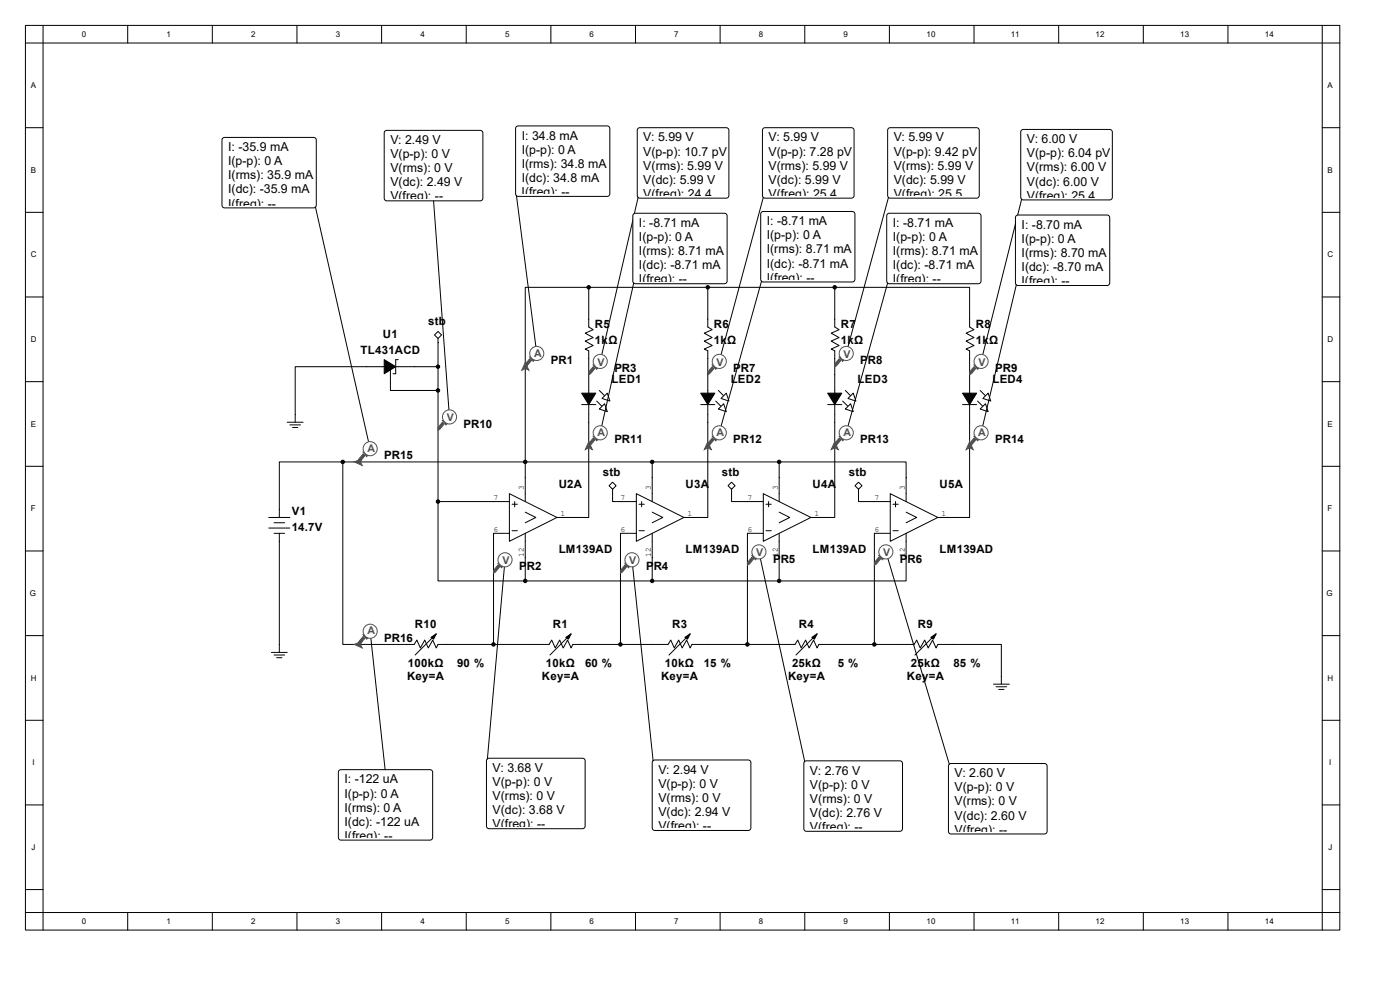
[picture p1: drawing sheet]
<svg xmlns="http://www.w3.org/2000/svg" width="420mm" height="297mm" viewBox="0 0 420 297" stroke-linecap="round" stroke-linejoin="round" font-family="sans-serif">
<g fill="none" stroke="#000" stroke-width=".3">
<path d="M7.6 7.6h394.5v271.5h-394.5zM7.6 12.9h394.5M12.9 7.6v271.5M38.3 7.6v5.3M63.7 7.6v5.3M89.1 7.6v5.3M114.5 7.6v5.3M139.9 7.6v5.3M165.3 7.6v5.3M190.7 7.6v5.3M216.1 7.6v5.3M241.5 7.6v5.3"/>
<path d="M266.9 7.6v5.3M292.3 7.6v5.3M317.7 7.6v5.3M343.1 7.6v5.3M368.5 7.6v5.3M396.8 7.6v271.5M7.6 38.3h5.3M396.8 38.3h5.3M7.6 63.7h5.3M396.8 63.7h5.3M7.6 89.1h5.3M396.8 89.1h5.3"/>
<path d="M7.6 114.5h5.3M110 110h14.3M117.2 111.1v3.7M119.5 107.9h-.7v4.2h-.8M176.7 117.2v7.1M179.9 117.2l1.6 1.5M396.8 114.5h5.3M7.6 139.9h5.3M174.6 121.4h4.2M179.1 120.3l1.6 1.6M396.8 139.9h5.3M80.7 155.3h6.3"/>
<path d="M80.7 158.4h6.3M82.2 156.8h3.2M83.8 152.9v2.4M148.1 150.5h4.8M152.9 148.1l14.3 7.2-14.3 7.1zM153.7 159.2h1.6M153.7 151.3h1.6M154.5 150.5v1.6M157.6 153.7l3.2 1.6-3.2 1.5M157.6 143.4v7.1M167.2 155.3h4.7M186.2 150.5h4.8"/>
<path d="M191 148.1l14.3 7.2-14.3 7.1zM191.8 159.2h1.6M191.8 151.3h1.6M192.6 150.5v1.6M195.7 153.7l3.2 1.6-3.2 1.5M195.7 143.4v7.1M205.3 155.3h4.7M224.3 150.5h4.8M229.1 148.1l14.3 7.2-14.3 7.1zM229.9 159.2h1.6M229.9 151.3h1.6M230.7 150.5v1.6"/>
<path d="M233.8 153.7l3.2 1.6-3.2 1.5M233.8 143.4v7.1M243.4 155.3h4.7M262.4 150.5h4.8M267.2 148.1l14.3 7.2-14.3 7.1zM268 159.2h1.6M268 151.3h1.6M268.8 150.5v1.6M271.9 153.7l3.2 1.6-3.2 1.5M271.9 143.4v7.1M281.5 155.3h4.7M7.6 165.3h5.3"/>
<path d="M82.2 160h3.2M83.8 160v2.4M148.1 160h4.8M157.6 160v7.2M186.2 160h4.8M195.7 160v7.2M224.3 160h4.8M233.8 160v7.2M262.4 160h4.8M271.9 160v7.2M396.8 165.3h5.3M7.6 190.7h5.3"/>
<path d="M81.4 195.7h4.8M82.2 196.5h3.2M83 197.3h1.6M83.8 193.4v2.3M396.8 190.7h5.3M7.6 216.1h5.3M298.1 205.3h4.8M298.9 206.1h3.2M299.7 206.9h1.6M300.5 202.9v2.4M396.8 216.1h5.3M7.6 241.5h5.3"/>
<path d="M396.8 241.5h5.3M7.6 266.9h5.3M7.6 273.8h394.5M38.3 273.8v5.3M63.7 273.8v5.3M89.1 273.8v5.3M114.5 273.8v5.3M139.9 273.8v5.3M165.3 273.8v5.3M190.7 273.8v5.3M216.1 273.8v5.3M241.5 273.8v5.3"/>
<path d="M266.9 273.8v5.3M292.3 273.8v5.3M317.7 273.8v5.3M343.1 273.8v5.3M368.5 273.8v5.3M396.8 266.9h5.3"/>
</g>
<g fill="#000" stroke="#000" stroke-width=".3">
<path d="M115.3 107.9l3.5 2.1-3.5 2.1z" fill-rule="evenodd"/>
<path d="M174.6 118h4.2l-2.1 3.4z" fill-rule="evenodd"/>
</g>
<g fill="#fff" stroke="#000" stroke-width=".3">
<path d="M180.7 119.5l1.6-1.5 .7 2.3z" fill-rule="evenodd"/>
<path d="M179.9 122.7l1.6-1.6 .8 2.4z" fill-rule="evenodd"/>
</g>
<g fill="none" stroke="#000" stroke-width=".3">
<path d="M176.7 95.7v2.4l1.3 .8-2.4 1.1 2.4 1.3-2.4 1 2.4 1.4-2.4 1 1.1 .6v11.9M110 110h-21.4v16.7M117.2 114.8v2.4h14.3v33.3h16.6M212.4 117.2v7.1M215.6 117.2l1.6 1.5M86.2 126.7h4.8M87 127.5h3.2M87.8 128.3h1.6M157.6 138.6v4.8M176.7 124.3v31h-4.8M210.3 121.4h4.2M214.8 120.3l1.6 1.6"/>
<path d="M83.8 162.4v31"/>
</g>
<g fill="#000" stroke="#000" stroke-width=".3">
<path d="M210.3 118h4.2l-2.1 3.4z" fill-rule="evenodd"/>
<circle cx="131.4" cy="117.1" r=".52"/>
<circle cx="157.6" cy="138.6" r=".52"/>
<circle cx="131.4" cy="150.5" r=".52"/>
</g>
<g fill="#fff" stroke="#000" stroke-width=".3">
<path d="M216.4 119.5l1.6-1.5 .8 2.3z" fill-rule="evenodd"/>
<path d="M215.6 122.7l1.6-1.6 .8 2.4z" fill-rule="evenodd"/>
</g>
<path d="M212.4 95.7v2.4l1.3 .8-2.3 1.1 2.3 1.3-2.3 1 2.3 1.4-2.3 1 1 .6v11.9M250.5 117.2v7.1M253.7 117.2l1.6 1.5M212.4 124.3v2.4M248.4 121.4h4.2M252.9 120.3l1.6 1.6" fill="none" stroke="#000" stroke-width=".3"/>
<path d="M248.4 118h4.2l-2.1 3.4z" fill-rule="evenodd" fill="#000" stroke="#000" stroke-width=".3"/>
<g fill="#fff" stroke="#000" stroke-width=".3">
<path d="M254.5 119.5l1.6-1.5 .8 2.3z" fill-rule="evenodd"/>
<path d="M253.7 122.7l1.6-1.6 .8 2.4z" fill-rule="evenodd"/>
</g>
<path d="M250.5 95.7v2.4l1.3 .8-2.3 1.1 2.3 1.3-2.3 1 2.3 1.4-2.3 1 1 .6v11.9M291 117.2v7.1M294.2 117.2l1.6 1.5M250.5 124.3v2.4M288.9 121.4h4.2M293.4 120.3l1.6 1.6" fill="none" stroke="#000" stroke-width=".3"/>
<path d="M288.9 118h4.2l-2.1 3.4z" fill-rule="evenodd" fill="#000" stroke="#000" stroke-width=".3"/>
<g fill="#fff" stroke="#000" stroke-width=".3">
<path d="M296.6 118l.7 2.3-2.3-.8z" fill-rule="evenodd"/>
<path d="M294.2 122.7l1.6-1.6 .8 2.4z" fill-rule="evenodd"/>
</g>
<g fill="none" stroke="#000" stroke-width=".3">
<path d="M176.7 95.7v-9.5h-19.1v52.4M176.7 86.2h35.7M212.4 86.2v9.5M212.4 86.2h78.6v11.9l1.3 .8-2.4 1.1 2.4 1.3-2.4 1 2.4 1.4-2.4 1 1.1 .6v11.9M250.5 86.2v9.5M124.3 110h7.2v7.2M130.4 100.5l1.1-1.1 1 1.1-1 1.1zM131.5 101.6v8.4M102.9 138.6v54.8h21.4l.8-1.4 1.1 2.4 1.3-2.4 1 2.4 1.4-2.4 1 2.4 .6-1h33.3l.8-1.4 1 2.4 1.4-2.4 1 2.4 1.3-2.4 1.1 2.4 .5-1h14.3M157.6 138.6h-73.8v14.3M157.6 138.6h38.1v4.8M195.7 138.6h76.2v4.8"/>
<path d="M212.4 126.7v28.6h-2.4M233.8 138.6v4.8M250.5 126.7v28.6h-2.4M291 124.3v31h-4.8M131.5 150.5v23.8h26.1v-7.1M182.8 145.7l1-1 1.1 1-1.1 1.1zM183.8 146.8v3.7h2.4M218.5 145.7l1.1-1 1 1-1 1.1zM219.6 146.8v3.7h4.7M256.6 145.7l1.1-1 1 1-1 1.1zM257.7 146.8v3.7h4.7M148.1 160v33.4"/>
<path d="M186.2 160v33.4h14.3l.8-1.4 1.1 2.4 1.3-2.4 1 2.4 1.4-2.4 1 2.4 .6-1h16.6M195.7 167.2v7.1h-38.1M224.3 160v33.4h14.3l.8-1.4 1.1 2.4 1.3-2.4 1 2.4 1.4-2.4 1 2.4 .6-1h16.6M233.8 167.2v7.1h-38.1M262.4 160v33.4h11.9l.8-1.4 1.1 2.4 1.3-2.4 1.1 2.4 1.3-2.4 1 2.4 .6-1h19v9.5M271.9 167.2v7.1h-38.1M130.9 190.2l-6.3 6.3M171.4 190.2l-6.4 6.3M207.1 190.2l-6.3 6.3M245.2 190.2l-6.3 6.3M280.9 190.2l-6.3 6.3"/>
</g>
<g fill="#000" stroke="#000" stroke-width=".3">
<path d="M129.3 191.2l1.6-1-.8 1.6z" fill-rule="evenodd"/>
<path d="M169.8 191.2l1.6-1-.8 1.6z" fill-rule="evenodd"/>
<path d="M205.5 191.2l1.6-1-.8 1.6z" fill-rule="evenodd"/>
<path d="M243.6 191.2l1.6-1-.8 1.6z" fill-rule="evenodd"/>
<path d="M279.3 191.2l1.6-1-.7 1.6z" fill-rule="evenodd"/>
<circle cx="176.7" cy="86.2" r=".52"/>
<circle cx="212.4" cy="86.2" r=".52"/>
<circle cx="250.5" cy="86.2" r=".52"/>
<circle cx="131.4" cy="110" r=".52"/>
<circle cx="102.9" cy="138.6" r=".52"/>
<circle cx="195.7" cy="138.6" r=".52"/>
<circle cx="233.8" cy="138.6" r=".52"/>
<circle cx="157.6" cy="174.3" r=".52"/>
<circle cx="195.7" cy="174.3" r=".52"/>
<circle cx="233.8" cy="174.3" r=".52"/>
<circle cx="148.1" cy="193.3" r=".52"/>
<circle cx="186.2" cy="193.3" r=".52"/>
<circle cx="224.3" cy="193.3" r=".52"/>
<circle cx="262.4" cy="193.3" r=".52"/>
</g>
<path d="M155 38l.5-.2h26.7a.79 .79 0 0 1 .8 .8v19.5a.8 .8 0 0 1-.8 .8h-26.7a.79 .79 0 0 1-.8-.8v-19.5z" fill-rule="evenodd" fill="#fff" stroke="#000" stroke-width=".3"/>
<path d="M155 58.7l6.1 47.3" fill="none" stroke="#000" stroke-width=".3"/>
<path d="M157.7 108.7l1 2.4-1-.5-1.1 .5z" fill-rule="evenodd" fill="#505050"/>
<path d="M157.7 108.7l1 2.4-1-.5-1.1 .5z" fill="none" stroke="#505050" stroke-width=".3"/>
<path d="M159 107.6l.5 .6-1.3 1.5-.5 .3v-.8z" fill-rule="evenodd" fill="#505050"/>
<path d="M159 107.6l.5 .6-1.3 1.5-.5 .3v-.8z" fill="none" stroke="#505050" stroke-width=".3"/>
<path d="M159 107.1h.2l1.1 1.1-.3 .2z" fill-rule="evenodd" fill="#505050"/>
<path d="M159 107.1h.2l1.1 1.1-.3 .2z" fill="none" stroke="#505050" stroke-width=".3"/>
<circle cx="161.1" cy="106" r="2.12" fill="#fff"/>
<circle cx="161.1" cy="106" r="2.12" fill="none" stroke="#505050" stroke-width=".3"/>
<path d="M146.2 227.7l.6-.2h28a.79 .79 0 0 1 .8 .8v19.5a.8 .8 0 0 1-.8 .8h-28a.79 .79 0 0 1-.8-.8v-19.5z" fill-rule="evenodd" fill="#fff" stroke="#000" stroke-width=".3"/>
<path d="M151.6 168l-5.3 59.8" fill="none" stroke="#000" stroke-width=".3"/>
<path d="M149.4 169.5l.6 .6-1.3 1.6-.6 .2v-.8z" fill-rule="evenodd" fill="#505050"/>
<path d="M149.4 169.5l.6 .6-1.3 1.6-.6 .2v-.8z" fill="none" stroke="#505050" stroke-width=".3"/>
<path d="M149.4 169h.3l1.1 1.1-.3 .2z" fill-rule="evenodd" fill="#505050"/>
<path d="M149.4 169h.3l1.1 1.1-.3 .2z" fill="none" stroke="#505050" stroke-width=".3"/>
<circle cx="151.6" cy="168" r="2.12" fill="#fff"/>
<circle cx="151.6" cy="168" r="2.12" fill="none" stroke="#505050" stroke-width=".3"/>
<path d="M196 228.3l.5-.3h28a.79 .79 0 0 1 .9 .8v19.6a.8 .8 0 0 1-.9 .8h-28a.79 .79 0 0 1-.8-.8v-19.6z" fill-rule="evenodd" fill="#fff" stroke="#000" stroke-width=".3"/>
<path d="M189.7 168l6.3 60.3" fill="none" stroke="#000" stroke-width=".3"/>
<path d="M187.5 169.5l.6 .6-1.3 1.6-.6 .2v-.8z" fill-rule="evenodd" fill="#505050"/>
<path d="M187.5 169.5l.6 .6-1.3 1.6-.6 .2v-.8z" fill="none" stroke="#505050" stroke-width=".3"/>
<path d="M187.5 169h.3l1.1 1.1-.3 .2z" fill-rule="evenodd" fill="#505050"/>
<path d="M187.5 169h.3l1.1 1.1-.3 .2z" fill="none" stroke="#505050" stroke-width=".3"/>
<circle cx="189.7" cy="168" r="2.12" fill="#fff"/>
<circle cx="189.7" cy="168" r="2.12" fill="none" stroke="#505050" stroke-width=".3"/>
<path d="M241.5 228.5l.5-.2h28.1a.79 .79 0 0 1 .8 .8v19.5a.8 .8 0 0 1-.8 .8h-28.1a.79 .79 0 0 1-.8-.8v-19.5z" fill-rule="evenodd" fill="#fff" stroke="#000" stroke-width=".3"/>
<path d="M227.8 165.6l13.7 63" fill="none" stroke="#000" stroke-width=".3"/>
<path d="M225.6 167.2l.6 .5-1.3 1.6-.6 .2v-.7z" fill-rule="evenodd" fill="#505050"/>
<path d="M225.6 167.2l.6 .5-1.3 1.6-.6 .2v-.7z" fill="none" stroke="#505050" stroke-width=".3"/>
<path d="M225.6 166.6h.3l1.1 1.1-.3 .3z" fill-rule="evenodd" fill="#505050"/>
<path d="M225.6 166.6h.3l1.1 1.1-.3 .3z" fill="none" stroke="#505050" stroke-width=".3"/>
<circle cx="227.8" cy="165.6" r="2.12" fill="#fff"/>
<circle cx="227.8" cy="165.6" r="2.12" fill="none" stroke="#505050" stroke-width=".3"/>
<path d="M284.9 229.3l.5-.2h28a.79 .79 0 0 1 .9 .8v19.5a.8 .8 0 0 1-.9 .8h-28a.79 .79 0 0 1-.8-.8v-19.5z" fill-rule="evenodd" fill="#fff" stroke="#000" stroke-width=".3"/>
<path d="M265.9 165.6l19 63.7" fill="none" stroke="#000" stroke-width=".3"/>
<path d="M263.7 167.2l.6 .5-1.3 1.6-.6 .2v-.7z" fill-rule="evenodd" fill="#505050"/>
<path d="M263.7 167.2l.6 .5-1.3 1.6-.6 .2v-.7z" fill="none" stroke="#505050" stroke-width=".3"/>
<path d="M263.7 166.6h.3l1.1 1.1-.3 .3z" fill-rule="evenodd" fill="#505050"/>
<path d="M263.7 166.6h.3l1.1 1.1-.3 .3z" fill="none" stroke="#505050" stroke-width=".3"/>
<circle cx="265.9" cy="165.6" r="2.12" fill="#fff"/>
<circle cx="265.9" cy="165.6" r="2.12" fill="none" stroke="#505050" stroke-width=".3"/>
<path d="M191.5 38.5l.5-.2h25.9a.79 .79 0 0 1 .8 .8v19.6a.8 .8 0 0 1-.8 .8h-25.9a.79 .79 0 0 1-.7-.8v-19.6z" fill-rule="evenodd" fill="#fff" stroke="#000" stroke-width=".3"/>
<path d="M191.5 59.2l-11.4 49.2" fill="none" stroke="#000" stroke-width=".3"/>
<path d="M178 110l.6 .6-1.4 1.5-.5 .3v-.8z" fill-rule="evenodd" fill="#505050"/>
<path d="M178 110l.6 .6-1.4 1.5-.5 .3v-.8z" fill="none" stroke="#505050" stroke-width=".3"/>
<path d="M178 109.5h.3l1.1 1.1-.3 .2z" fill-rule="evenodd" fill="#505050"/>
<path d="M178 109.5h.3l1.1 1.1-.3 .2z" fill="none" stroke="#505050" stroke-width=".3"/>
<circle cx="180.1" cy="108.4" r="2.12" fill="#fff"/>
<circle cx="180.1" cy="108.4" r="2.12" fill="none" stroke="#505050" stroke-width=".3"/>
<path d="M229 38.5l.6-.2h25.9a.79 .79 0 0 1 .8 .8v19.6a.8 .8 0 0 1-.8 .8h-25.9a.79 .79 0 0 1-.8-.8v-19.6z" fill-rule="evenodd" fill="#fff" stroke="#000" stroke-width=".3"/>
<path d="M229.1 59.2l-13.3 49.2" fill="none" stroke="#000" stroke-width=".3"/>
<path d="M213.8 110l.5 .6-1.4 1.5-.5 .3v-.8z" fill-rule="evenodd" fill="#505050"/>
<path d="M213.8 110l.5 .6-1.4 1.5-.5 .3v-.8z" fill="none" stroke="#505050" stroke-width=".3"/>
<path d="M213.8 109.5h.2l1.1 1.1-.3 .2z" fill-rule="evenodd" fill="#505050"/>
<path d="M213.8 109.5h.2l1.1 1.1-.3 .2z" fill="none" stroke="#505050" stroke-width=".3"/>
<circle cx="215.9" cy="108.4" r="2.12" fill="#fff"/>
<circle cx="215.9" cy="108.4" r="2.12" fill="none" stroke="#505050" stroke-width=".3"/>
<path d="M266.6 38.5l.6-.2h25.9a.79 .79 0 0 1 .8 .8v19.6a.8 .8 0 0 1-.8 .8h-25.9a.79 .79 0 0 1-.8-.8v-19.6z" fill-rule="evenodd" fill="#fff" stroke="#000" stroke-width=".3"/>
<path d="M266.6 59.2l-12.7 46.8" fill="none" stroke="#000" stroke-width=".3"/>
<path d="M251.9 107.6l.5 .6-1.4 1.5-.5 .3v-.8z" fill-rule="evenodd" fill="#505050"/>
<path d="M251.9 107.6l.5 .6-1.4 1.5-.5 .3v-.8z" fill="none" stroke="#505050" stroke-width=".3"/>
<path d="M251.9 107.1h.2l1.1 1.1-.3 .2z" fill-rule="evenodd" fill="#505050"/>
<path d="M251.9 107.1h.2l1.1 1.1-.3 .2z" fill="none" stroke="#505050" stroke-width=".3"/>
<circle cx="254" cy="106" r="2.12" fill="#fff"/>
<circle cx="254" cy="106" r="2.12" fill="none" stroke="#505050" stroke-width=".3"/>
<path d="M306.6 39.1l.5-.3h25.9a.79 .79 0 0 1 .8 .8v19.6a.8 .8 0 0 1-.8 .8h-25.9a.79 .79 0 0 1-.8-.8v-19.6z" fill-rule="evenodd" fill="#fff" stroke="#000" stroke-width=".3"/>
<path d="M306.6 59.8l-12.2 48.6" fill="none" stroke="#000" stroke-width=".3"/>
<path d="M292.3 110l.6 .6-1.4 1.5-.5 .3v-.8z" fill-rule="evenodd" fill="#505050"/>
<path d="M292.3 110l.6 .6-1.4 1.5-.5 .3v-.8z" fill="none" stroke="#505050" stroke-width=".3"/>
<path d="M292.3 109.5h.3l1.1 1.1-.3 .2z" fill-rule="evenodd" fill="#505050"/>
<path d="M292.3 109.5h.3l1.1 1.1-.3 .2z" fill="none" stroke="#505050" stroke-width=".3"/>
<circle cx="294.4" cy="108.4" r="2.12" fill="#fff"/>
<circle cx="294.4" cy="108.4" r="2.12" fill="none" stroke="#505050" stroke-width=".3"/>
<path d="M115.5 39.3l.6-.2h28a.79 .79 0 0 1 .8 .8v19.6a.8 .8 0 0 1-.8 .8h-28a.79 .79 0 0 1-.8-.8v-19.6z" fill-rule="evenodd" fill="#fff" stroke="#000" stroke-width=".3"/>
<path d="M130.1 60.3l4.8 64.8" fill="none" stroke="#000" stroke-width=".3"/>
<path d="M132.8 126.7l.5 .5-1.3 1.6-.5 .3v-.8z" fill-rule="evenodd" fill="#505050"/>
<path d="M132.8 126.7l.5 .5-1.3 1.6-.5 .3v-.8z" fill="none" stroke="#505050" stroke-width=".3"/>
<path d="M132.8 126.2h.2l1.1 1-.3 .3z" fill-rule="evenodd" fill="#505050"/>
<path d="M132.8 126.2h.2l1.1 1-.3 .3z" fill="none" stroke="#505050" stroke-width=".3"/>
<circle cx="134.9" cy="125.1" r="2.12" fill="#fff"/>
<circle cx="134.9" cy="125.1" r="2.12" fill="none" stroke="#505050" stroke-width=".3"/>
<path d="M190.1 64.2l.6-.2h26.7a.79 .79 0 0 1 .8 .8v19.5a.8 .8 0 0 1-.8 .8h-26.7a.79 .79 0 0 1-.8-.8v-19.5z" fill-rule="evenodd" fill="#fff" stroke="#000" stroke-width=".3"/>
<path d="M190.2 84.9l-10.1 45" fill="none" stroke="#000" stroke-width=".3"/>
<path d="M176.7 132.5l1.1 2.4-1.1-.5-1 .5z" fill-rule="evenodd" fill="#505050"/>
<path d="M176.7 132.5l1.1 2.4-1.1-.5-1 .5z" fill="none" stroke="#505050" stroke-width=".3"/>
<path d="M178 131.4l.6 .6-1.4 1.6-.5 .2v-.8z" fill-rule="evenodd" fill="#505050"/>
<path d="M178 131.4l.6 .6-1.4 1.6-.5 .2v-.8z" fill="none" stroke="#505050" stroke-width=".3"/>
<path d="M178 130.9h.3l1.1 1.1-.3 .2z" fill-rule="evenodd" fill="#505050"/>
<path d="M178 130.9h.3l1.1 1.1-.3 .2z" fill="none" stroke="#505050" stroke-width=".3"/>
<circle cx="180.1" cy="129.9" r="2.12" fill="#fff"/>
<circle cx="180.1" cy="129.9" r="2.12" fill="none" stroke="#505050" stroke-width=".3"/>
<path d="M228.5 63.7l.6-.2h26.7a.79 .79 0 0 1 .8 .7v19.6a.8 .8 0 0 1-.8 .8h-26.7a.79 .79 0 0 1-.8-.8v-19.6z" fill-rule="evenodd" fill="#fff" stroke="#000" stroke-width=".3"/>
<path d="M228.5 84.3l-12.7 45.6" fill="none" stroke="#000" stroke-width=".3"/>
<path d="M212.4 132.5l1.1 2.4-1.1-.5-1 .5z" fill-rule="evenodd" fill="#505050"/>
<path d="M212.4 132.5l1.1 2.4-1.1-.5-1 .5z" fill="none" stroke="#505050" stroke-width=".3"/>
<path d="M213.8 131.4l.5 .6-1.4 1.6-.5 .2v-.8z" fill-rule="evenodd" fill="#505050"/>
<path d="M213.8 131.4l.5 .6-1.4 1.6-.5 .2v-.8z" fill="none" stroke="#505050" stroke-width=".3"/>
<path d="M213.8 130.9h.2l1.1 1.1-.3 .2z" fill-rule="evenodd" fill="#505050"/>
<path d="M213.8 130.9h.2l1.1 1.1-.3 .2z" fill="none" stroke="#505050" stroke-width=".3"/>
<circle cx="215.9" cy="129.9" r="2.12" fill="#fff"/>
<circle cx="215.9" cy="129.9" r="2.12" fill="none" stroke="#505050" stroke-width=".3"/>
<path d="M266.3 64.2l.6-.2h26.7a.79 .79 0 0 1 .8 .8v19.5a.8 .8 0 0 1-.8 .8h-26.7a.79 .79 0 0 1-.8-.8v-19.5z" fill-rule="evenodd" fill="#fff" stroke="#000" stroke-width=".3"/>
<path d="M266.4 84.9l-12.5 45" fill="none" stroke="#000" stroke-width=".3"/>
<path d="M250.5 132.5l1.1 2.4-1.1-.5-1 .5z" fill-rule="evenodd" fill="#505050"/>
<path d="M250.5 132.5l1.1 2.4-1.1-.5-1 .5z" fill="none" stroke="#505050" stroke-width=".3"/>
<path d="M251.9 131.4l.5 .6-1.4 1.6-.5 .2v-.8z" fill-rule="evenodd" fill="#505050"/>
<path d="M251.9 131.4l.5 .6-1.4 1.6-.5 .2v-.8z" fill="none" stroke="#505050" stroke-width=".3"/>
<path d="M251.9 130.9h.2l1.1 1.1-.3 .2z" fill-rule="evenodd" fill="#505050"/>
<path d="M251.9 130.9h.2l1.1 1.1-.3 .2z" fill="none" stroke="#505050" stroke-width=".3"/>
<circle cx="254" cy="129.9" r="2.12" fill="#fff"/>
<circle cx="254" cy="129.9" r="2.12" fill="none" stroke="#505050" stroke-width=".3"/>
<path d="M305 64.7l.5-.2h26.7a.79 .79 0 0 1 .8 .8v19.6a.8 .8 0 0 1-.8 .8h-26.7a.79 .79 0 0 1-.8-.8v-19.6z" fill-rule="evenodd" fill="#fff" stroke="#000" stroke-width=".3"/>
<path d="M305 85.4l-10.6 44.5" fill="none" stroke="#000" stroke-width=".3"/>
<path d="M291 132.5l1.1 2.4-1.1-.5-1 .5z" fill-rule="evenodd" fill="#505050"/>
<path d="M291 132.5l1.1 2.4-1.1-.5-1 .5z" fill="none" stroke="#505050" stroke-width=".3"/>
<path d="M292.3 131.4l.6 .6-1.4 1.6-.5 .2v-.8z" fill-rule="evenodd" fill="#505050"/>
<path d="M292.3 131.4l.6 .6-1.4 1.6-.5 .2v-.8z" fill="none" stroke="#505050" stroke-width=".3"/>
<path d="M292.3 130.9h.3l1.1 1.1-.3 .2z" fill-rule="evenodd" fill="#505050"/>
<path d="M292.3 130.9h.3l1.1 1.1-.3 .2z" fill="none" stroke="#505050" stroke-width=".3"/>
<circle cx="294.4" cy="129.9" r="2.12" fill="#fff"/>
<circle cx="294.4" cy="129.9" r="2.12" fill="none" stroke="#505050" stroke-width=".3"/>
<path d="M66.8 41.5l.6-.3h26.7a.79 .79 0 0 1 .8 .8v19.6a.8 .8 0 0 1-.8 .8h-26.7a.79 .79 0 0 1-.8-.8v-19.6z" fill-rule="evenodd" fill="#fff" stroke="#000" stroke-width=".3"/>
<path d="M94.7 62.1l16.4 72.5" fill="none" stroke="#000" stroke-width=".3"/>
<path d="M106.3 138.6l2.4-1.1-.5 1.1 .5 1.1z" fill-rule="evenodd" fill="#505050"/>
<path d="M106.3 138.6l2.4-1.1-.5 1.1 .5 1.1z" fill="none" stroke="#505050" stroke-width=".3"/>
<path d="M109 136.2l.5 .5-1.3 1.6-.6 .3v-.8z" fill-rule="evenodd" fill="#505050"/>
<path d="M109 136.2l.5 .5-1.3 1.6-.6 .3v-.8z" fill="none" stroke="#505050" stroke-width=".3"/>
<path d="M109 135.7h.2l1.1 1-.3 .3z" fill-rule="evenodd" fill="#505050"/>
<path d="M109 135.7h.2l1.1 1-.3 .3z" fill="none" stroke="#505050" stroke-width=".3"/>
<circle cx="111.1" cy="134.6" r="2.12" fill="#fff"/>
<circle cx="111.1" cy="134.6" r="2.12" fill="none" stroke="#505050" stroke-width=".3"/>
<path d="M101.8 231.2l.5-.3h26.7a.79 .79 0 0 1 .8 .8v19.6a.8 .8 0 0 1-.8 .8h-26.7a.79 .79 0 0 1-.8-.8v-19.6z" fill-rule="evenodd" fill="#fff" stroke="#000" stroke-width=".3"/>
<path d="M111.1 189.4l4.5 41.5" fill="none" stroke="#000" stroke-width=".3"/>
<path d="M106.3 193.4l2.4-1.1-.5 1.1 .5 1z" fill-rule="evenodd" fill="#505050"/>
<path d="M106.3 193.4l2.4-1.1-.5 1.1 .5 1z" fill="none" stroke="#505050" stroke-width=".3"/>
<path d="M109 191l.5 .5-1.3 1.6-.6 .3v-.8z" fill-rule="evenodd" fill="#505050"/>
<path d="M109 191l.5 .5-1.3 1.6-.6 .3v-.8z" fill="none" stroke="#505050" stroke-width=".3"/>
<path d="M109 190.5h.2l1.1 1-.3 .3z" fill-rule="evenodd" fill="#505050"/>
<path d="M109 190.5h.2l1.1 1-.3 .3z" fill="none" stroke="#505050" stroke-width=".3"/>
<circle cx="111.1" cy="189.4" r="2.12" fill="#fff"/>
<circle cx="111.1" cy="189.4" r="2.12" fill="none" stroke="#505050" stroke-width=".3"/>
<g font-size="3.7">
<text x="156.6" y="41.9">I: 34.8 mA</text>
<text x="68.5" y="45.3">I: -35.9 mA</text>
<text x="117.1" y="43.2">V: 2.49 V</text>
<text x="117.1" y="47.5">V(p-p): 0 V</text>
<text x="156.6" y="46.1">I(p-p): 0 A</text>
<text x="193.1" y="42.4">V: 5.99 V</text>
<text x="193.1" y="46.7">V(p-p): 10.7 pV</text>
<text x="230.6" y="42.4">V: 5.99 V</text>
<text x="230.6" y="46.7">V(p-p): 7.28 pV</text>
<text x="268.2" y="42.4">V: 5.99 V</text>
<text x="268.2" y="46.7">V(p-p): 9.42 pV</text>
<text x="308.2" y="43">V: 6.00 V</text>
<text x="308.2" y="47.2">V(p-p): 6.04 pV</text>
<text x="68.5" y="49.6">I(p-p): 0 A</text>
<text x="68.5" y="53.8">I(rms): 35.9 mA</text>
<text x="117.1" y="51.7">V(rms): 0 V</text>
<text x="156.6" y="50.4">I(rms): 34.8 mA</text>
<text x="193.1" y="50.9">V(rms): 5.99 V</text>
<text x="230.6" y="50.9">V(rms): 5.99 V</text>
<text x="268.2" y="50.9">V(rms): 5.99 V</text>
<text x="308.2" y="51.4">V(rms): 6.00 V</text>
<text x="68.5" y="58">I(dc): -35.9 mA</text>
<text x="117.1" y="55.9">V(dc): 2.49 V</text>
<text x="156.6" y="58.8">I(freq): --</text>
<text x="156.6" y="54.6">I(dc): 34.8 mA</text>
<text x="193.1" y="59.4">V(freq): 24 4</text>
<text x="193.1" y="55.1">V(dc): 5.99 V</text>
<text x="230.6" y="59.4">V(freq): 25 4</text>
<text x="230.6" y="55.1">V(dc): 5.99 V</text>
<text x="268.2" y="59.4">V(freq): 25 5</text>
<text x="268.2" y="55.1">V(dc): 5.99 V</text>
<text x="308.2" y="59.9">V(freq): 25 4</text>
<text x="308.2" y="55.7">V(dc): 6.00 V</text>
<text x="68.5" y="62.3">I(freq): --</text>
<text x="117.1" y="60.2">V(freq): --</text>
<text x="191.8" y="68.1">I: -8.71 mA</text>
<text x="230.1" y="67.6">I: -8.71 mA</text>
<text x="230.1" y="71.8">I(p-p): 0 A</text>
<text x="268" y="68.1">I: -8.71 mA</text>
<text x="306.6" y="68.6">I: -8.70 mA</text>
<text x="191.8" y="72.3">I(p-p): 0 A</text>
<text x="191.8" y="76.6">I(rms): 8.71 mA</text>
<text x="230.1" y="76">I(rms): 8.71 mA</text>
<text x="268" y="72.3">I(p-p): 0 A</text>
<text x="268" y="76.6">I(rms): 8.71 mA</text>
<text x="306.6" y="72.9">I(p-p): 0 A</text>
<text x="306.6" y="77.1">I(rms): 8.70 mA</text>
<text x="191.8" y="80.8">I(dc): -8.71 mA</text>
<text x="230.1" y="80.3">I(dc): -8.71 mA</text>
<text x="268" y="80.8">I(dc): -8.71 mA</text>
<text x="306.6" y="81.3">I(dc): -8.70 mA</text>
<text x="191.8" y="85">I(freq): --</text>
<text x="230.1" y="84.5">I(freq): --</text>
<text x="268" y="85">I(freq): --</text>
<text x="306.6" y="85.6">I(freq): --</text>
<text x="147.8" y="231.6">V: 3.68 V</text>
<text x="197.6" y="232.1">V: 2.94 V</text>
<text x="243.1" y="232.4">V: 2.76 V</text>
<text x="286.5" y="233.2">V: 2.60 V</text>
<text x="103.4" y="239.3">I(p-p): 0 A</text>
<text x="103.4" y="235.1">I: -122 uA</text>
<text x="147.8" y="235.8">V(p-p): 0 V</text>
<text x="197.6" y="236.4">V(p-p): 0 V</text>
<text x="243.1" y="236.6">V(p-p): 0 V</text>
<text x="286.5" y="237.4">V(p-p): 0 V</text>
<text x="103.4" y="243.5">I(rms): 0 A</text>
<text x="147.8" y="240.1">V(rms): 0 V</text>
<text x="147.8" y="244.3">V(dc): 3.68 V</text>
<text x="197.6" y="240.6">V(rms): 0 V</text>
<text x="197.6" y="244.8">V(dc): 2.94 V</text>
<text x="243.1" y="240.9">V(rms): 0 V</text>
<text x="243.1" y="245.1">V(dc): 2.76 V</text>
<text x="286.5" y="241.7">V(rms): 0 V</text>
<text x="286.5" y="245.9">V(dc): 2.60 V</text>
<text x="103.4" y="252">I(freq): --</text>
<text x="103.4" y="247.8">I(dc): -122 uA</text>
<text x="147.8" y="248.5">V(freq): --</text>
<text x="197.6" y="249.1">V(freq): --</text>
<text x="243.1" y="249.3">V(freq): --</text>
<text x="286.5" y="250.1">V(freq): --</text>
</g>
<g font-size="3.4">
<text x="114.9" y="101.5">U1</text>
<text x="128.5" y="97.5">stb</text>
<text x="178.6" y="98.3">R5</text>
<text x="214.2" y="98.3">R6</text>
<text x="252.3" y="98.3">R7</text>
<text x="292.9" y="98.3">R8</text>
<text x="108.2" y="106.3">TL431ACD</text>
<text x="178.6" y="103.1">1kΩ</text>
<text x="214.2" y="103.1">1kΩ</text>
<text x="252.3" y="103.1">1kΩ</text>
<text x="292.9" y="103.1">1kΩ</text>
<text x="165.3" y="109.2">PR1</text>
<text x="184.4" y="111.6">PR3</text>
<text x="220.1" y="111.6">PR7</text>
<text x="258.2" y="109.2">PR8</text>
<text x="298.7" y="111.6">PR9</text>
<text x="183.5" y="115">LED1</text>
<text x="219.3" y="115">LED2</text>
<text x="257.4" y="115">LED3</text>
<text x="297.8" y="115">LED4</text>
<text x="139.1" y="128.3">PR10</text>
<text x="115.3" y="137.8">PR15</text>
<text x="184.4" y="133.1">PR11</text>
<text x="220.1" y="133.1">PR12</text>
<text x="258.2" y="133.1">PR13</text>
<text x="298.7" y="133.1">PR14</text>
<text x="180.9" y="142.8">stb</text>
<text x="216.6" y="142.8">stb</text>
<text x="254.7" y="142.8">stb</text>
<text x="167.7" y="146.5">U2A</text>
<text x="205.8" y="146.5">U3A</text>
<text x="243.9" y="146.5">U4A</text>
<text x="282" y="146.5">U5A</text>
<text x="87.5" y="154.4">V1</text>
<text x="87.5" y="159.2">14.7V</text>
<text x="167.7" y="166.1">LM139AD</text>
<text x="205.8" y="166.1">LM139AD</text>
<text x="243.9" y="166.1">LM139AD</text>
<text x="282" y="166.1">LM139AD</text>
<text x="155.8" y="171.2">PR2</text>
<text x="193.9" y="171.2">PR4</text>
<text x="232" y="168.8">PR5</text>
<text x="270.1" y="168.8">PR6</text>
<text x="124.5" y="188.5">R10</text>
<text x="166" y="188.5">R1</text>
<text x="201.7" y="188.5">R3</text>
<text x="239.8" y="188.5">R4</text>
<text x="275.5" y="188.5">R9</text>
<text x="115.3" y="192.6">PR16</text>
<text x="122.4" y="200.2">100kΩ</text>
<text x="137.2" y="200.2">90 %</text>
<text x="163.8" y="200.2">10kΩ</text>
<text x="175.6" y="200.2">60 %</text>
<text x="199.6" y="200.2">10kΩ</text>
<text x="211.3" y="200.2">15 %</text>
<text x="237.7" y="200.2">25kΩ</text>
<text x="251.4" y="200.2">5 %</text>
<text x="273.4" y="200.2">25kΩ</text>
<text x="286.2" y="200.2">85 %</text>
<text x="122.2" y="204.1">Key=A</text>
<text x="162.7" y="204.1">Key=A</text>
<text x="198.4" y="204.1">Key=A</text>
<text x="236.5" y="204.1">Key=A</text>
<text x="272.2" y="204.1">Key=A</text>
</g>
<g font-size="3.2" fill="#505050">
<text x="160.3" y="107">A</text>
<text x="253.2" y="107.4">V</text>
<text x="179.3" y="109.7">V</text>
<text x="215.1" y="109.7">V</text>
<text x="293.6" y="109.7">V</text>
<text x="134.1" y="126.4">V</text>
<text x="179.3" y="130.8">A</text>
<text x="215" y="130.8">A</text>
<text x="253.1" y="130.8">A</text>
<text x="293.6" y="130.8">A</text>
<text x="110.2" y="135.6">A</text>
<text x="227" y="166.9">V</text>
<text x="265.1" y="166.9">V</text>
<text x="150.8" y="169.3">V</text>
<text x="188.9" y="169.3">V</text>
<text x="110.2" y="190.4">A</text>
</g>
<g font-size="2.4">
<text x="24.6" y="11.1">0</text>
<text x="50" y="11.1">1</text>
<text x="75.4" y="11.1">2</text>
<text x="100.8" y="11.1">3</text>
<text x="126.2" y="11.1">4</text>
<text x="151.6" y="11.1">5</text>
<text x="177" y="11.1">6</text>
<text x="202.3" y="11.1">7</text>
<text x="227.7" y="11.1">8</text>
<text x="253.1" y="11.1">9</text>
<text x="278" y="11.1">10</text>
<text x="303.4" y="11.1">11</text>
<text x="328.8" y="11.1">12</text>
<text x="354.2" y="11.1">13</text>
<text x="379.6" y="11.1">14</text>
<text x="9.2" y="26.5">A</text>
<text x="398.4" y="26.5">A</text>
<text x="9.2" y="51.9">B</text>
<text x="398.4" y="51.9">B</text>
<text x="9.2" y="77.3">C</text>
<text x="398.4" y="77.3">C</text>
<text x="9.2" y="102.7">D</text>
<text x="398.4" y="102.7">D</text>
<text x="9.2" y="128.1">E</text>
<text x="398.4" y="128.1">E</text>
<text x="157.2" y="147.1" transform="rotate(-90 157.2 147.1)">3</text>
<text x="195.3" y="147.1" transform="rotate(-90 195.3 147.1)">3</text>
<text x="233.4" y="147.1" transform="rotate(-90 233.4 147.1)">3</text>
<text x="271.5" y="147.1" transform="rotate(-90 271.5 147.1)">3</text>
<text x="9.2" y="153.5">F</text>
<text x="148.1" y="150.1">7</text>
<text x="168.2" y="154.9">1</text>
<text x="186.2" y="150.1">7</text>
<text x="206.3" y="154.9">1</text>
<text x="224.3" y="150.1">7</text>
<text x="244.4" y="154.9">1</text>
<text x="262.4" y="150.1">7</text>
<text x="282.5" y="154.9">1</text>
<text x="398.4" y="153.5">F</text>
<text x="148.1" y="159.6">6</text>
<text x="186.2" y="159.6">6</text>
<text x="224.3" y="159.6">6</text>
<text x="262.4" y="159.6">6</text>
<text x="157.2" y="167.2" transform="rotate(-90 157.2 167.2)">12</text>
<text x="195.3" y="167.2" transform="rotate(-90 195.3 167.2)">12</text>
<text x="233.4" y="167.2" transform="rotate(-90 233.4 167.2)">12</text>
<text x="271.5" y="167.2" transform="rotate(-90 271.5 167.2)">12</text>
<text x="8.9" y="178.9">G</text>
<text x="398.1" y="178.9">G</text>
<text x="9.2" y="204.3">H</text>
<text x="398.4" y="204.3">H</text>
<text x="9.7" y="229.7">I</text>
<text x="398.9" y="229.7">I</text>
<text x="9.5" y="255.1">J</text>
<text x="398.7" y="255.1">J</text>
<text x="24.6" y="277.3">0</text>
<text x="50" y="277.3">1</text>
<text x="75.4" y="277.3">2</text>
<text x="100.8" y="277.3">3</text>
<text x="126.2" y="277.3">4</text>
<text x="151.6" y="277.3">5</text>
<text x="177" y="277.3">6</text>
<text x="202.3" y="277.3">7</text>
<text x="227.7" y="277.3">8</text>
<text x="253.1" y="277.3">9</text>
<text x="278" y="277.3">10</text>
<text x="303.4" y="277.3">11</text>
<text x="328.8" y="277.3">12</text>
<text x="354.2" y="277.3">13</text>
<text x="379.6" y="277.3">14</text>
</g>
</svg>
